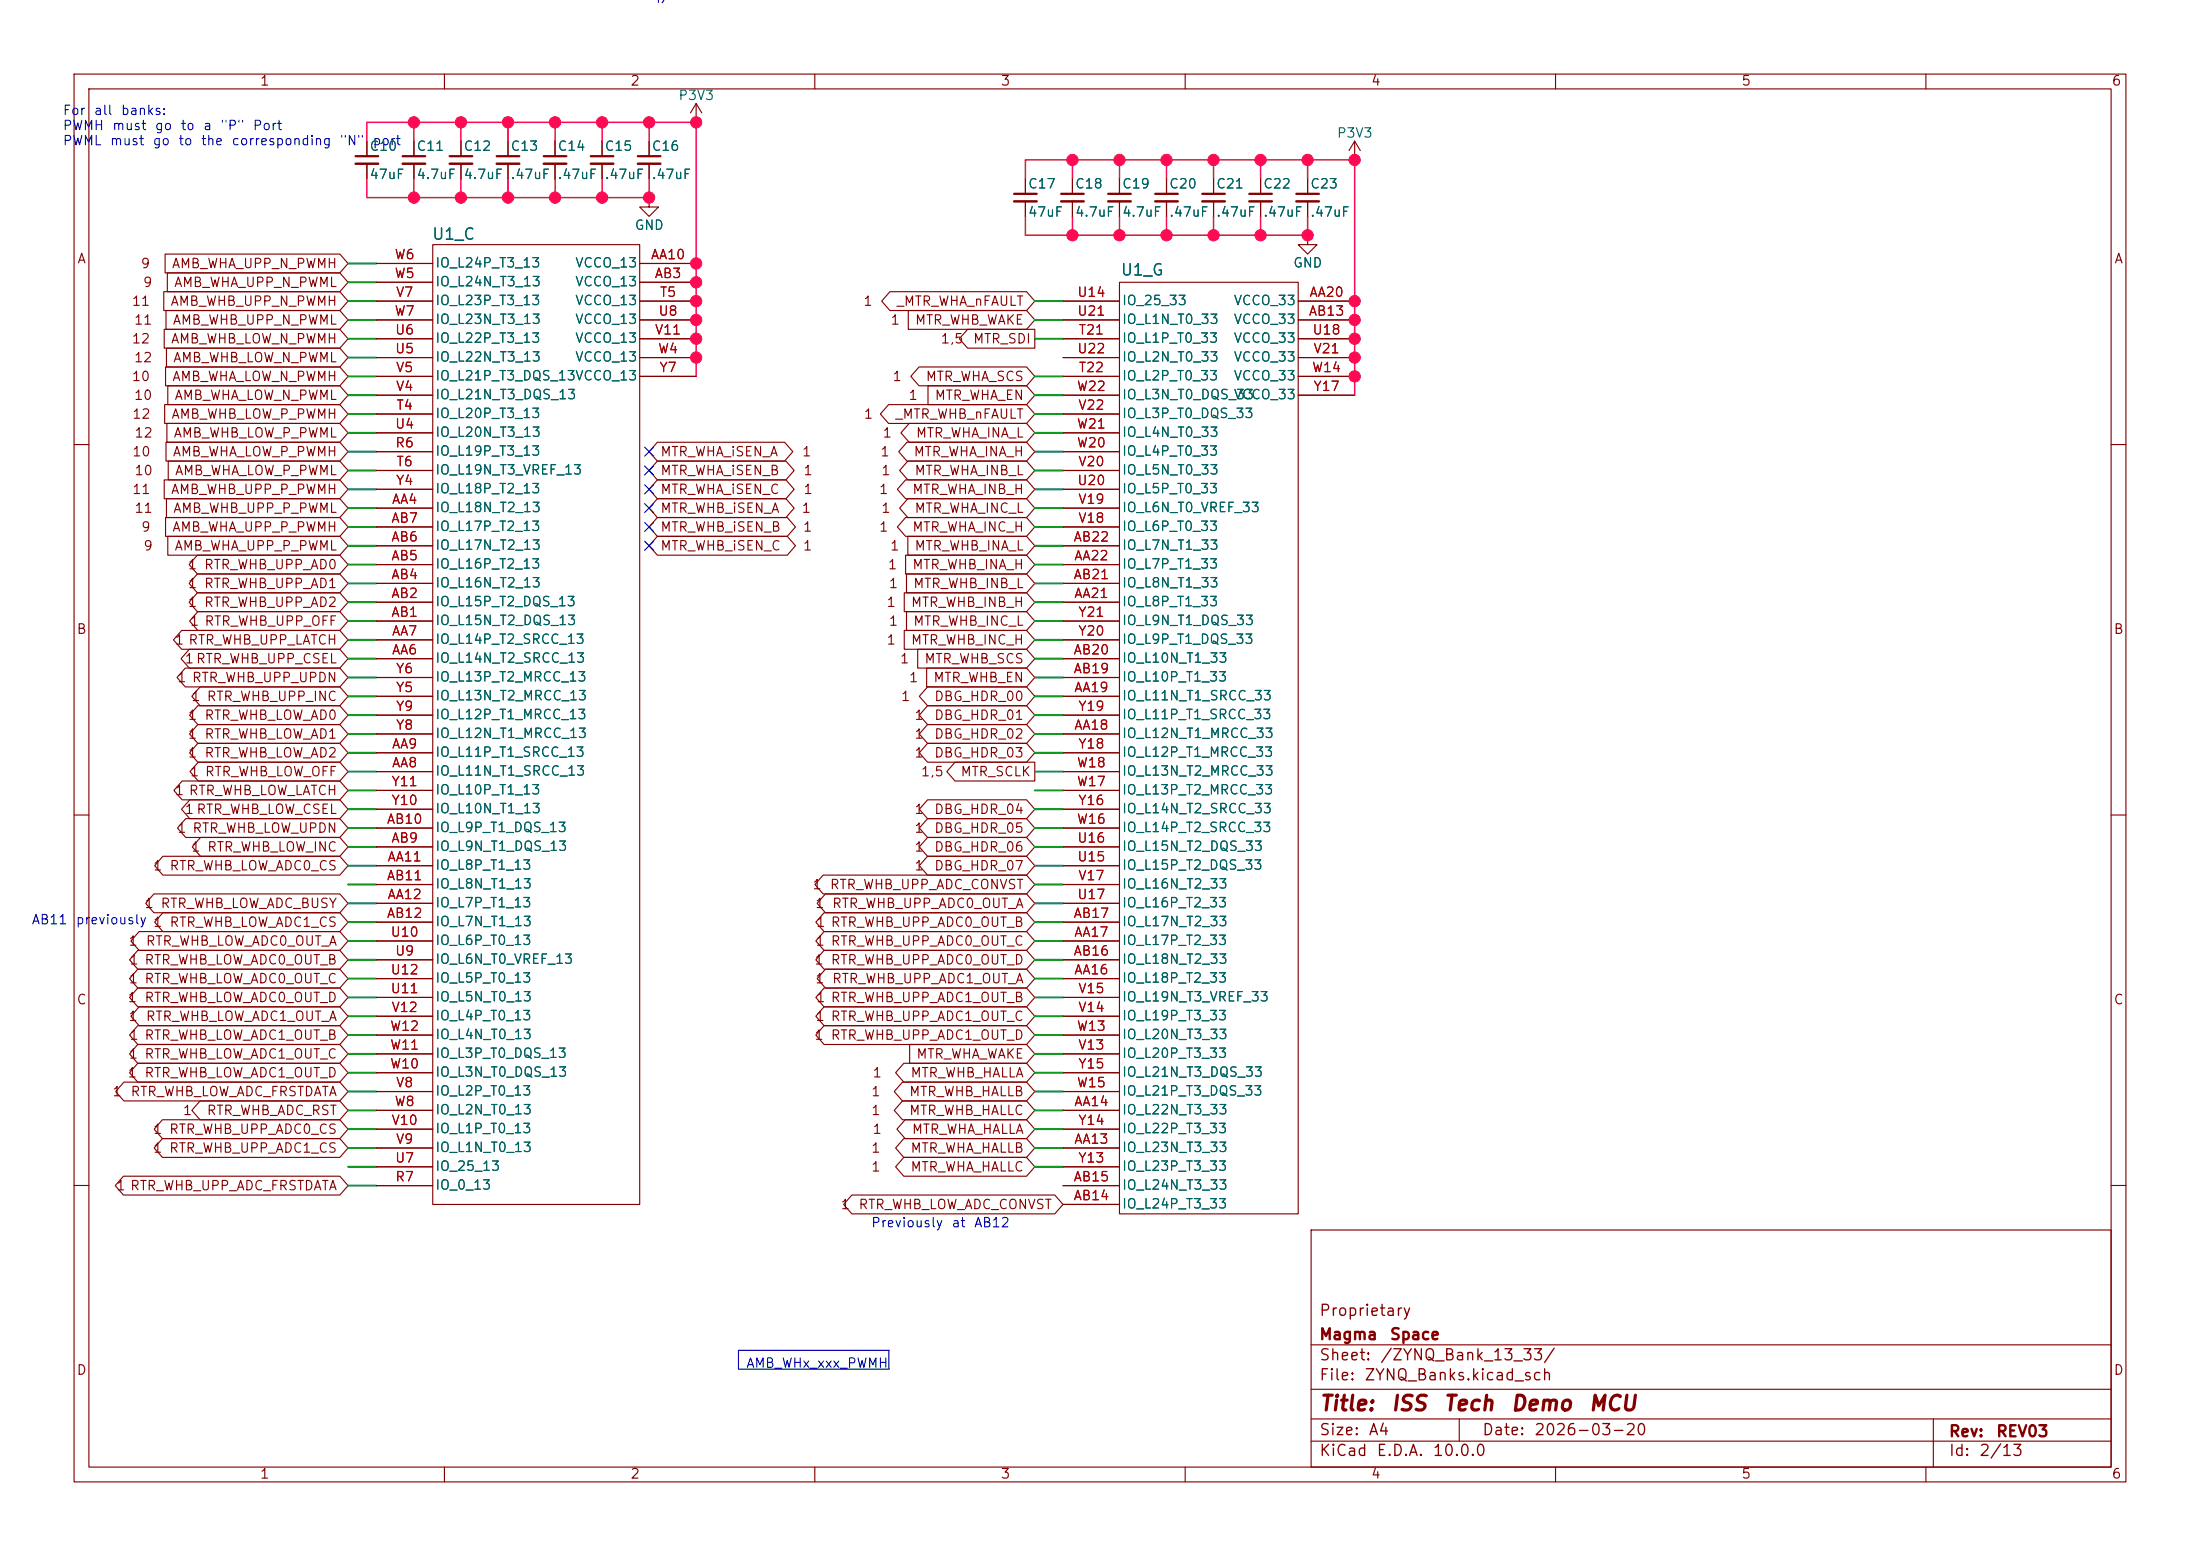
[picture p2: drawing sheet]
<svg xmlns="http://www.w3.org/2000/svg" width="297mm" height="210mm" viewBox="0 0 297 210" stroke-linecap="round" stroke-linejoin="round" font-family="sans-serif">
<g fill="none" stroke="#840000" stroke-width=".15">
<path d="M10 10h277v190h-277zM12 12h273v186h-273zM49.5 19.1v2M55.9 19.1v2M60 10v2M62.2 19.1v2M68.6 19.1v2M74.9 19.1v2M81.3 19.1v2M87.6 19.1v2M94 16.5h.1M94 14l-.8 1.2"/>
<path d="M94 14l.7 1.2M94 14v2.5M110 10v2M160 10v2M182.9 19.1l-.8 1.2M182.9 19.1l.7 1.2M182.9 19.1v2.5M210 10v2M260 10v2M22.1 39.4h23.8l1.1 1.2-1.1 1.3h-23.8zM22.3 34.3h23.6l1.1 1.3-1.1 1.2h-23.6zM22.6 36.8h23.3l1.1 1.3-1.1 1.3h-23.3z"/>
<path d="M49.5 22.1v2M50.8 35.6h7.6M50.8 38.1h7.6M55.9 22.1v2M58.4 33h28v129.6h-28zM62.2 22.1v2M68.6 22.1v2M74.9 22.1v2M81.3 22.1v2M86.4 35.6h7.6M86.4 38.1h7.6M87.6 26.7v1.2h1.3l-1.3 1.3-1.2-1.3h1.2"/>
<path d="M87.6 26.7h.1M87.6 22.1v2M120.1 39.4h18.5l1.1 1.2-1.1 1.3h-18.5l-1.1-1.3zM138.4 24.1v2.1M138.4 27.2v2M144.8 24.1v2.1M144.8 27.2v2M151.1 38.1h24.2v125.7h-24.2zM151.1 24.1v2.1M151.1 27.2v2M157.5 24.1v2.1M157.5 27.2v2"/>
<path d="M163.8 24.1v2.1M163.8 27.2v2M170.2 24.1v2.1M170.2 27.2v2M176.5 31.8v1.2h1.3l-1.3 1.3-1.2-1.3h1.2M176.5 31.8h.1M176.5 24.1v2.1M176.5 27.2v2M182.9 21.6h.1M22.2 44.4h23.7l1.1 1.3-1.1 1.3h-23.7zM22.2 54.6h23.7l1.1 1.3-1.1 1.3h-23.7zM22.3 49.5h23.6l1.1 1.3-1.1 1.3h-23.6z"/>
<path d="M22.4 59.7h23.5l1.1 1.3-1.1 1.2h-23.5zM22.4 41.9h23.5l1.1 1.3-1.1 1.3h-23.5zM22.5 47h23.4l1.1 1.3-1.1 1.2h-23.4zM22.5 57.1h23.4l1.1 1.3-1.1 1.3h-23.4zM22.7 52.1h23.2l1.1 1.2-1.1 1.3h-23.2zM50.8 40.6h7.6M50.8 43.2h7.6M50.8 45.7h7.6M50.8 50.8h7.6M50.8 48.3h7.6M50.8 55.9h7.6M50.8 58.4h7.6"/>
<path d="M50.8 53.3h7.6M86.4 40.6h7.6M86.4 43.2h7.6M86.4 45.7h7.6M86.4 50.8h7.6M86.4 48.3h7.6M88.7 59.7h17.2l1.1 1.3-1.1 1.2h-17.2l-1.1-1.2zM120 54.6h18.6l1.1 1.3-1.1 1.3h-18.6l-1.2-1.3zM122.4 59.7h16.2l1.1 1.3-1.1 1.2h-16.2l-1.1-1.2zM122.6 41.9h16l1.1 1.3-1.1 1.3h-16zM122.7 57.1h15.9l1.1 1.3-1.1 1.3h-15.9l-1.1-1.3zM124.1 49.5h14.5l1.1 1.3-1.1 1.3h-14.5l-1.1-1.3z"/>
<path d="M125.3 52.1h13.3l1.1 1.2-1.1 1.3h-13.3zM130.6 44.4h9.1v2.6h-9.1l-1.1-1.3zM143.5 40.6h7.6M143.5 43.2h7.6M143.5 45.7h7.6M143.5 50.8h7.6M143.5 48.3h7.6M143.5 55.9h7.6M143.5 58.4h7.6M143.5 53.3h7.6M175.3 40.6h7.6M175.3 43.2h7.6"/>
<path d="M175.3 45.7h7.6M175.3 50.8h7.6M175.3 48.3h7.6M175.3 53.3h7.6M10 60h2M22.2 64.8h23.7l1.1 1.2-1.1 1.3h-23.7zM22.3 69.8h23.6l1.1 1.3-1.1 1.3h-23.6zM22.5 67.3h23.4l1.1 1.3-1.1 1.3h-23.4zM22.7 72.4h23.2l1.1 1.3-1.1 1.2h-23.2zM22.7 62.2h23.2l1.1 1.3-1.1 1.3h-23.2zM26.6 77.5h19.3l1.1 1.2-1.1 1.3h-19.3l-1.1-1.3zM26.6 74.9h19.3l1.1 1.3-1.1 1.3h-19.3l-1.1-1.3z"/>
<path d="M50.8 76.2h7.6M50.8 78.7h7.6M50.8 73.7h7.6M50.8 66h7.6M50.8 71.1h7.6M50.8 68.6h7.6M50.8 63.5h7.6M50.8 61h7.6M88.7 72.4h17.6l1.1 1.3-1.1 1.2h-17.6l-1.1-1.2zM88.7 69.8h17.6l1.1 1.3-1.1 1.3h-17.6l-1.1-1.3zM88.7 62.2h17.4l1.1 1.3-1.1 1.3h-17.4l-1.1-1.3zM88.7 64.8h17.4l1.1 1.2-1.1 1.3h-17.4l-1.1-1.3z"/>
<path d="M88.7 67.3h17.4l1.1 1.3-1.1 1.3h-17.4l-1.1-1.3zM122.3 74.9h16.3l1.1 1.3-1.1 1.3h-16.3zM122.3 64.8h16.3l1.1 1.2-1.1 1.3h-16.3l-1.2-1.3zM122.3 69.8h16.3l1.1 1.3-1.1 1.3h-16.3l-1.2-1.3zM122.4 77.5h16.2l1.1 1.2-1.1 1.3h-16.2zM122.6 72.4h16l1.1 1.3-1.1 1.2h-16zM122.6 62.2h16l1.1 1.3-1.1 1.3h-16l-1.2-1.3zM122.6 67.3h16l1.1 1.3-1.1 1.3h-16l-1.2-1.3zM143.5 76.2h7.6M143.5 78.7h7.6M143.5 73.7h7.6M143.5 66h7.6"/>
<path d="M143.5 71.1h7.6M143.5 68.6h7.6M143.5 63.5h7.6M143.5 61h7.6M285 60h2M24.5 85.1h21.4l1.1 1.3-1.1 1.2h-21.4l-1.1-1.2zM25 90.2h20.9l1.1 1.2-1.1 1.3h-20.9l-1.1-1.3zM25.6 87.6h20.3l1.1 1.3-1.1 1.3h-20.3l-1.2-1.3zM26.6 80h19.3l1.1 1.3-1.1 1.3h-19.3l-1.1-1.3zM26.7 82.5h19.2l1.1 1.3-1.1 1.3h-19.2l-1.1-1.3zM26.7 95.2h19.2l1.1 1.3-1.1 1.3h-19.2l-1.1-1.3zM26.7 97.8h19.2l1.1 1.3-1.1 1.2h-19.2l-1.1-1.2z"/>
<path d="M27 92.7h18.9l1.1 1.3-1.1 1.3h-18.9l-1.1-1.3zM50.8 99.1h7.6M50.8 94h7.6M50.8 81.3h7.6M50.8 91.4h7.6M50.8 88.9h7.6M50.8 96.5h7.6M50.8 86.4h7.6M50.8 83.8h7.6M122.1 80h16.5l1.1 1.3-1.1 1.3h-16.5zM122.1 85.1h16.5l1.1 1.3-1.1 1.2h-16.5zM122.4 82.5h16.2l1.1 1.3-1.1 1.3h-16.2z"/>
<path d="M123.9 87.6h14.7l1.1 1.3-1.1 1.3h-14.7zM125.1 90.2h13.5l1.1 1.2-1.1 1.3h-13.5zM125.2 97.8h13.4l1.1 1.3-1.1 1.2h-13.4l-1.1-1.2zM125.2 92.7h13.4l1.1 1.3-1.1 1.3h-13.4l-1.1-1.3zM125.2 95.2h13.4l1.1 1.3-1.1 1.3h-13.4l-1.1-1.3zM143.5 99.1h7.6M143.5 94h7.6M143.5 81.3h7.6M143.5 91.4h7.6M143.5 88.9h7.6M143.5 96.5h7.6M143.5 86.4h7.6"/>
<path d="M143.5 83.8h7.6M10 110h2M22 115.6h23.9l1.1 1.2-1.1 1.3h-23.9l-1.1-1.3zM24.6 105.4h21.3l1.1 1.3-1.1 1.3h-21.3l-1.1-1.3zM25.1 110.5h20.8l1.1 1.3-1.1 1.2h-20.8l-1.1-1.2zM25.6 107.9h20.3l1.1 1.3-1.1 1.3h-20.3l-1.1-1.3zM26.7 100.3h19.2l1.1 1.3-1.1 1.3h-19.2l-1.1-1.3zM26.8 102.9h19.1l1.1 1.2-1.1 1.3h-19.1l-1.1-1.3zM27.1 113h18.8l1.1 1.3-1.1 1.3h-18.8l-1.1-1.3zM50.8 116.8h7.6M50.8 114.3h7.6M50.8 119.4h7.6"/>
<path d="M50.8 111.8h7.6M50.8 106.7h7.6M50.8 104.1h7.6M50.8 109.2h7.6M50.8 101.6h7.6M111.1 118.1h27.5l1.1 1.3-1.1 1.3h-27.5l-1.1-1.3zM125.2 100.3h13.4l1.1 1.3-1.1 1.3h-13.4l-1.1-1.3zM125.2 113h13.4l1.1 1.3-1.1 1.3h-13.4l-1.1-1.3zM125.2 110.5h13.4l1.1 1.3-1.1 1.2h-13.4l-1.1-1.2zM125.2 115.6h13.4l1.1 1.2-1.1 1.3h-13.4l-1.1-1.3zM125.2 107.9h13.4l1.1 1.3-1.1 1.3h-13.4l-1.1-1.3zM128.9 102.9h10.8v2.5h-10.8l-1.1-1.3z"/>
<path d="M143.5 116.8h7.6M143.5 114.3h7.6M143.5 119.4h7.6M143.5 111.8h7.6M143.5 106.7h7.6M143.5 104.1h7.6M143.5 109.2h7.6M143.5 101.6h7.6M285 110h2M18.6 133.3h27.3l1.1 1.3-1.1 1.3h-27.3l-1.1-1.3zM18.6 128.3h27.3l1.1 1.2-1.1 1.3h-27.3l-1.1-1.3zM18.6 130.8h27.3l1.1 1.3-1.1 1.3h-27.3l-1.1-1.3z"/>
<path d="M18.6 138.4h27.3l1.1 1.3-1.1 1.3h-27.3l-1.1-1.3zM18.8 135.9h27.1l1.1 1.3-1.1 1.2h-27.1l-1.1-1.2zM18.8 125.7h27.1l1.1 1.3-1.1 1.3h-27.1l-1.1-1.3zM20.8 120.6h25.1l1.1 1.3-1.1 1.3h-25.1l-1.1-1.3zM22 123.2h23.9l1.1 1.3-1.1 1.2h-23.9l-1.1-1.2zM50.8 132.1h7.6M50.8 127h7.6M50.8 129.5h7.6M50.8 124.5h7.6M50.8 121.9h7.6M50.8 137.2h7.6M50.8 134.6h7.6"/>
<path d="M50.8 139.7h7.6M111.2 133.3h27.4l1.1 1.3-1.1 1.3h-27.4l-1.1-1.3zM111.2 135.9h27.4l1.1 1.3-1.1 1.2h-27.4l-1.1-1.2zM111.2 138.4h27.4l1.1 1.3-1.1 1.3h-27.4l-1.1-1.3zM111.2 123.2h27.4l1.1 1.3-1.1 1.2h-27.4l-1.1-1.2zM111.2 125.7h27.4l1.1 1.3-1.1 1.3h-27.4l-1.1-1.3zM111.2 128.3h27.4l1.1 1.2-1.1 1.3h-27.4l-1.1-1.3zM111.4 130.8h27.2l1.1 1.3-1.1 1.3h-27.2l-1.1-1.3zM111.4 120.6h27.2l1.1 1.3-1.1 1.3h-27.2l-1.1-1.3zM143.5 132.1h7.6M143.5 127h7.6M143.5 129.5h7.6"/>
<path d="M143.5 124.5h7.6M143.5 121.9h7.6M143.5 137.2h7.6M143.5 134.6h7.6M143.5 139.7h7.6M16.7 158.7h29.2l1.1 1.3-1.1 1.3h-29.2l-1.1-1.3zM16.7 146h29.2l1.1 1.3-1.1 1.3h-29.2l-1.1-1.3zM18.6 141h27.3l1.1 1.2-1.1 1.3h-27.3l-1.1-1.3zM18.6 143.5h27.3l1.1 1.3-1.1 1.3h-27.3l-1.1-1.3zM21.9 151.1h24l1.1 1.3-1.1 1.3h-24l-1.1-1.3zM21.9 153.7h24l1.1 1.2-1.1 1.3h-24l-1.1-1.3zM27 148.6h18.9l1.1 1.3-1.1 1.2h-18.9l-1.1-1.2z"/>
<path d="M50.8 154.9h7.6M50.8 149.9h7.6M50.8 142.2h7.6M50.8 147.3h7.6M50.8 157.5h7.6M50.8 152.4h7.6M50.8 144.8h7.6M121.8 148.6h16.8l1.1 1.3-1.1 1.2h-16.8l-1.1-1.2zM121.8 146h16.8l1.1 1.3-1.1 1.3h-16.8l-1.1-1.3zM122 143.5h16.6l1.1 1.3-1.1 1.3h-16.6l-1.1-1.3zM122 153.7h16.6l1.1 1.2-1.1 1.3h-16.6l-1.1-1.3zM122 156.2h16.6l1.1 1.3-1.1 1.3h-16.6l-1.1-1.3z"/>
<path d="M122.2 151.1h16.4l1.1 1.3-1.1 1.3h-16.4l-1.1-1.3zM122.8 141h15.8l1.1 1.2-1.1 1.3h-15.8zM143.5 154.9h7.6M143.5 149.9h7.6M143.5 142.2h7.6M143.5 147.3h7.6M143.5 157.5h7.6M143.5 152.4h7.6M143.5 144.8h7.6M10 160h2M50.8 160h7.6M115 161.3h27.4l1.1 1.3-1.1 1.2h-27.4l-1.1-1.2z"/>
<path d="M143.5 160h7.6M143.5 162.6h7.6M177 166h108v32h-108zM285 160h2M60 198v2M110 198v2M160 198v2M177 194.5h108M177 191.5h108M177 187.5h108M177 181.5h108M197 191.5v3"/>
<path d="M210 198v2M260 198v2M261 191.5v6.5"/>
</g>
<g fill="none" stroke="#840000" stroke-width=".3">
<path d="M48 21.1h3.1M54.4 21.1h3M60.7 21.1h3.1M67.1 21.1h3M73.4 21.1h3.1M79.8 21.1h3M86.1 21.1h3.1M136.9 26.2h3.1M143.3 26.2h3M149.6 26.2h3.1M156 26.2h3M162.3 26.2h3.1"/>
<path d="M168.7 26.2h3M175 26.2h3.1"/>
</g>
<g fill="none" stroke="#840000" stroke-width=".33">
<path d="M48 22.1h3.1M54.4 22.1h3M60.7 22.1h3.1M67.1 22.1h3M73.4 22.1h3.1M79.8 22.1h3M86.1 22.1h3.1M136.9 27.2h3.1M143.3 27.2h3M149.6 27.2h3.1M156 27.2h3M162.3 27.2h3.1"/>
<path d="M168.7 27.2h3M175 27.2h3.1"/>
</g>
<path d="M99.7 182.2h20.3v2.6h-20.3z" fill="none" stroke="#0000c2" stroke-width=".15"/>
<g fill="none" stroke="#009600" stroke-width=".25">
<path d="M47 35.6h3.8M47 38.1h3.8M47 43.2h3.8M47 53.3h3.8M47 58.4h3.8M47 55.9h3.8M47 45.7h3.8M47 50.8h3.8M47 48.3h3.8M47 40.6h3.8M139.7 43.2h3.8M139.7 53.3h3.8"/>
<path d="M139.7 58.4h3.8M139.7 55.9h3.8M139.7 45.7h3.8M139.7 50.8h3.8M139.7 40.6h3.8M47 63.5h3.8M47 61h3.8M47 68.6h3.8M47 66h3.8M47 71.1h3.8M47 73.7h3.8M47 78.7h3.8"/>
<path d="M47 76.2h3.8M139.7 63.5h3.8M139.7 61h3.8M139.7 68.6h3.8M139.7 66h3.8M139.7 71.1h3.8M139.7 73.7h3.8M139.7 78.7h3.8M139.7 76.2h3.8M47 94h3.8M47 96.5h3.8M47 99.1h3.8"/>
<path d="M47 86.4h3.8M47 88.9h3.8M47 83.8h3.8M47 91.4h3.8M47 81.3h3.8M139.7 94h3.8M139.7 96.5h3.8M139.7 99.1h3.8M139.7 86.4h3.8M139.7 88.9h3.8M139.7 83.8h3.8M139.7 91.4h3.8"/>
<path d="M139.7 81.3h3.8M47 101.6h3.8M47 104.1h3.8M47 119.4h3.8M47 114.3h3.8M47 106.7h3.8M47 111.8h3.8M47 109.2h3.8M47 116.8h3.8M139.7 101.6h3.8M139.7 104.1h3.8M139.7 119.4h3.8"/>
<path d="M139.7 114.3h3.8M139.7 106.7h3.8M139.7 111.8h3.8M139.7 109.2h3.8M139.7 116.8h3.8M47 137.2h3.8M47 139.7h3.8M47 132.1h3.8M47 129.5h3.8M47 134.6h3.8M47 127h3.8M47 121.9h3.8"/>
<path d="M47 124.5h3.8M139.7 137.2h3.8M139.7 139.7h3.8M139.7 132.1h3.8M139.7 129.5h3.8M139.7 134.6h3.8M139.7 127h3.8M139.7 121.9h3.8M139.7 124.5h3.8M47 152.4h3.8M47 144.8h3.8M47 154.9h3.8"/>
<path d="M47 157.5h3.8M47 142.2h3.8M47 149.9h3.8M47 147.3h3.8M139.7 152.4h3.8M139.7 144.8h3.8M139.7 154.9h3.8M139.7 157.5h3.8M139.7 142.2h3.8M139.7 149.9h3.8M139.7 147.3h3.8M47 160h3.8"/>
</g>
<g fill="none" stroke="#ff0955" stroke-width=".2">
<path d="M49.5 19.1v-2.6h44.5v34.3M55.9 16.5v2.6M62.2 16.5v2.6M68.6 16.5v2.6M74.9 16.5v2.6M81.3 16.5v2.6M87.6 16.5v2.6M49.5 24.1v2.6h38.1v-2.6M55.9 24.1v2.6M62.2 24.1v2.6M68.6 24.1v2.6M74.9 24.1v2.6"/>
<path d="M81.3 24.1v2.6M138.4 29.2v2.6h38.1v-2.6M138.4 24.1v-2.5h44.5v31.7M144.8 21.6v2.5M144.8 29.2v2.6M151.1 21.6v2.5M151.1 29.2v2.6M157.5 21.6v2.5M157.5 29.2v2.6M163.8 21.6v2.5M163.8 29.2v2.6M170.2 21.6v2.5"/>
<path d="M170.2 29.2v2.6M176.5 21.6v2.5"/>
</g>
<path d="M87 70.5l1.2 1.2M87 73.1l1.2 1.2M87 60.4l1.2 1.2M87 65.4l1.2 1.2M87 68l1.2 1.2M87 62.9l1.2 1.2M88.2 70.5l-1.2 1.2M88.2 73.1l-1.2 1.2M88.2 60.4l-1.2 1.2M88.2 65.4l-1.2 1.2M88.2 68l-1.2 1.2M88.2 62.9l-1.2 1.2" fill="none" stroke="#000084" stroke-width=".15"/>
<g fill="#ff0955" stroke="#ff0955" stroke-width=".14">
<circle cx="151.1" cy="31.7" r=".76"/>
<circle cx="144.8" cy="31.7" r=".76"/>
<circle cx="157.5" cy="31.7" r=".76"/>
<circle cx="151.1" cy="21.6" r=".76"/>
<circle cx="157.5" cy="21.6" r=".76"/>
<circle cx="163.8" cy="21.6" r=".76"/>
<circle cx="144.8" cy="21.6" r=".76"/>
<circle cx="163.8" cy="31.7" r=".76"/>
<circle cx="94" cy="45.7" r=".76"/>
<circle cx="94" cy="43.2" r=".76"/>
<circle cx="87.6" cy="26.7" r=".76"/>
<circle cx="94" cy="16.5" r=".76"/>
<circle cx="87.6" cy="16.5" r=".76"/>
<circle cx="74.9" cy="26.7" r=".76"/>
<circle cx="81.3" cy="26.7" r=".76"/>
<circle cx="94" cy="38.1" r=".76"/>
<circle cx="94" cy="40.6" r=".76"/>
<circle cx="182.9" cy="40.6" r=".76"/>
<circle cx="182.9" cy="21.6" r=".76"/>
<circle cx="176.5" cy="31.7" r=".76"/>
<circle cx="176.5" cy="21.6" r=".76"/>
<circle cx="170.2" cy="21.6" r=".76"/>
<circle cx="182.9" cy="45.7" r=".76"/>
<circle cx="182.9" cy="43.2" r=".76"/>
<circle cx="170.2" cy="31.7" r=".76"/>
<circle cx="182.9" cy="48.3" r=".76"/>
<circle cx="182.9" cy="50.8" r=".76"/>
<circle cx="94" cy="48.3" r=".76"/>
<circle cx="94" cy="35.6" r=".76"/>
<circle cx="74.9" cy="16.5" r=".76"/>
<circle cx="81.3" cy="16.5" r=".76"/>
<circle cx="68.6" cy="16.5" r=".76"/>
<circle cx="62.2" cy="16.5" r=".76"/>
<circle cx="68.6" cy="26.7" r=".76"/>
<circle cx="55.9" cy="26.7" r=".76"/>
<circle cx="62.2" cy="26.7" r=".76"/>
<circle cx="55.9" cy="16.5" r=".76"/>
</g>
<g font-size="2" fill="#840000">
<text x="178" y="190.9">Title:</text>
<text x="187.7" y="190.9">ISS</text>
<text x="194.7" y="190.9">Tech</text>
<text x="203.8" y="190.9">Demo</text>
<text x="214.3" y="190.9">MCU</text>
</g>
<g font-size="1.5" fill="#006464">
<text x="58.2" y="32.7">U1_C</text>
<text x="151.2" y="37.6">U1_G</text>
</g>
<g font-size="1.5" fill="#840000">
<text x="178" y="178">Proprietary</text>
<text x="178" y="184">Sheet:</text>
<text x="178" y="181.2">Magma</text>
<text x="186.2" y="184">/ZYNQ_Bank_13_33/</text>
<text x="187.5" y="181.2">Space</text>
<text x="178" y="186.7">File:</text>
<text x="184.1" y="186.7">ZYNQ_Banks.kicad_sch</text>
<text x="178" y="196.9">KiCad</text>
<text x="178" y="194.1">Size:</text>
<text x="184.7" y="194.1">A4</text>
<text x="185.7" y="196.9">E.D.A.</text>
<text x="193.3" y="196.9">10.0.0</text>
<text x="200" y="194.1">Date:</text>
<text x="207" y="194.1">2026-03-20</text>
<text x="263" y="194.3">Rev:</text>
<text x="263" y="196.9">Id:</text>
<text x="267.1" y="196.9">2/13</text>
<text x="269.4" y="194.3">REV03</text>
</g>
<g font-size="1.3" fill="#0000c2">
<text x="86" y=".3">req)</text>
<text x="8.4" y="15.8">For</text>
<text x="8.4" y="17.9">PWMH</text>
<text x="12.6" y="15.8">all</text>
<text x="15.1" y="17.9">must</text>
<text x="16.2" y="15.8">banks:</text>
<text x="20.8" y="17.9">go</text>
<text x="24.3" y="17.9">to</text>
<text x="27.3" y="17.9">a</text>
<text x="29.7" y="17.9">&quot;P&quot;</text>
<text x="34" y="17.9">Port</text>
<text x="8.4" y="19.9">PWML</text>
<text x="14.8" y="19.9">must</text>
<text x="20.5" y="19.9">go</text>
<text x="24" y="19.9">to</text>
<text x="27" y="19.9">the</text>
<text x="31.2" y="19.9">corresponding</text>
<text x="45.8" y="19.9">&quot;N&quot;</text>
<text x="50.2" y="19.9">port</text>
<text x="4.2" y="125.1">AB11</text>
<text x="10.1" y="125.1">previously</text>
<text x="117.5" y="166">Previously</text>
<text x="128.4" y="166">at</text>
<text x="131.4" y="166">AB12</text>
<text x="100.6" y="184.9">AMB_WHx_xxx_PWMH</text>
</g>
<g font-size="1.3" fill="#840000">
<text x="35" y="11.9">1</text>
<text x="85" y="11.9">2</text>
<text x="135" y="11.9">3</text>
<text x="185" y="11.9">4</text>
<text x="235" y="11.9">5</text>
<text x="285" y="11.9">6</text>
<text x="10.3" y="35.9">A</text>
<text x="285.3" y="35.9">A</text>
<text x="17.7" y="41.6">11</text>
<text x="18.9" y="36.5">9</text>
<text x="19.2" y="39.1">9</text>
<text x="22.9" y="41.6">AMB_WHB_UPP_N_PWMH</text>
<text x="23.1" y="36.5">AMB_WHA_UPP_N_PWMH</text>
<text x="23.4" y="39.1">AMB_WHA_UPP_N_PWML</text>
<text x="116.5" y="41.6">1</text>
<text x="121" y="41.6">_MTR_WHA_nFAULT</text>
<text x="17.7" y="46.7">12</text>
<text x="18" y="44.1">11</text>
<text x="23" y="46.7">AMB_WHB_LOW_N_PWMH</text>
<text x="23.2" y="44.1">AMB_WHB_UPP_N_PWML</text>
<text x="120.1" y="44.1">1</text>
<text x="123.4" y="44.1">MTR_WHB_WAKE</text>
<text x="126.9" y="46.7">1,5</text>
<text x="131.3" y="46.7">MTR_SDI</text>
<text x="17.7" y="51.8">10</text>
<text x="18" y="49.2">12</text>
<text x="23.2" y="51.8">AMB_WHA_LOW_N_PWMH</text>
<text x="23.3" y="49.2">AMB_WHB_LOW_N_PWML</text>
<text x="120.4" y="51.8">1</text>
<text x="124.9" y="51.8">MTR_WHA_SCS</text>
<text x="17.8" y="56.8">12</text>
<text x="18" y="54.3">10</text>
<text x="18.1" y="59.4">12</text>
<text x="23" y="56.8">AMB_WHB_LOW_P_PWMH</text>
<text x="23.3" y="59.4">AMB_WHB_LOW_P_PWML</text>
<text x="23.5" y="54.3">AMB_WHA_LOW_N_PWML</text>
<text x="116.5" y="56.8">1</text>
<text x="119.1" y="59.4">1</text>
<text x="120.8" y="56.8">_MTR_WHB_nFAULT</text>
<text x="122.6" y="54.3">1</text>
<text x="123.6" y="59.4">MTR_WHA_INA_L</text>
<text x="126.1" y="54.3">MTR_WHA_EN</text>
<text x="17.8" y="61.9">10</text>
<text x="18.1" y="64.5">10</text>
<text x="23.2" y="61.9">AMB_WHA_LOW_P_PWMH</text>
<text x="23.5" y="64.5">AMB_WHA_LOW_P_PWML</text>
<text x="89.1" y="64.5">MTR_WHA_iSEN_B</text>
<text x="89.1" y="61.9">MTR_WHA_iSEN_A</text>
<text x="108.2" y="61.9">1</text>
<text x="108.4" y="64.5">1</text>
<text x="118.8" y="61.9">1</text>
<text x="118.9" y="64.5">1</text>
<text x="123.3" y="61.9">MTR_WHA_INA_H</text>
<text x="123.4" y="64.5">MTR_WHA_INB_L</text>
<text x="17.8" y="67">11</text>
<text x="18.1" y="69.5">11</text>
<text x="23" y="67">AMB_WHB_UPP_P_PWMH</text>
<text x="23.3" y="69.5">AMB_WHB_UPP_P_PWML</text>
<text x="89.1" y="67">MTR_WHA_iSEN_C</text>
<text x="89.1" y="69.5">MTR_WHB_iSEN_A</text>
<text x="108.1" y="69.5">1</text>
<text x="108.4" y="67">1</text>
<text x="118.6" y="67">1</text>
<text x="118.9" y="69.5">1</text>
<text x="123.1" y="67">MTR_WHA_INB_H</text>
<text x="123.4" y="69.5">MTR_WHA_INC_L</text>
<text x="19" y="72.1">9</text>
<text x="19.3" y="74.6">9</text>
<text x="23.2" y="72.1">AMB_WHA_UPP_P_PWMH</text>
<text x="23.5" y="74.6">AMB_WHA_UPP_P_PWML</text>
<text x="25.3" y="77.2">1</text>
<text x="27.5" y="77.2">RTR_WHB_UPP_AD0</text>
<text x="89.1" y="74.6">MTR_WHB_iSEN_C</text>
<text x="89.1" y="72.1">MTR_WHB_iSEN_B</text>
<text x="108.3" y="74.6">1</text>
<text x="108.3" y="72.1">1</text>
<text x="118.6" y="72.1">1</text>
<text x="119.8" y="77.2">1</text>
<text x="120.1" y="74.6">1</text>
<text x="123.1" y="77.2">MTR_WHB_INA_H</text>
<text x="123.1" y="72.1">MTR_WHA_INC_H</text>
<text x="123.4" y="74.6">MTR_WHB_INA_L</text>
<text x="25.3" y="79.7">1</text>
<text x="25.3" y="82.2">1</text>
<text x="27.5" y="79.7">RTR_WHB_UPP_AD1</text>
<text x="27.5" y="82.2">RTR_WHB_UPP_AD2</text>
<text x="119.6" y="82.2">1</text>
<text x="119.9" y="79.7">1</text>
<text x="122.9" y="82.2">MTR_WHB_INB_H</text>
<text x="123.2" y="79.7">MTR_WHB_INB_L</text>
<text x="10.3" y="85.9">B</text>
<text x="23.5" y="87.3">1 RTR_WHB_UPP_LATCH</text>
<text x="24.8" y="89.9">1 RTR_WHB_UPP_CSEL</text>
<text x="25.5" y="84.8">1 RTR_WHB_UPP_OFF</text>
<text x="119.6" y="87.3">1</text>
<text x="119.9" y="84.8">1</text>
<text x="121.4" y="89.9">1</text>
<text x="122.9" y="87.3">MTR_WHB_INC_H</text>
<text x="123.2" y="84.8">MTR_WHB_INC_L</text>
<text x="124.7" y="89.9">MTR_WHB_SCS</text>
<text x="285.3" y="85.9">B</text>
<text x="23.8" y="92.4">1 RTR_WHB_UPP_UPDN</text>
<text x="25.7" y="94.9">1</text>
<text x="27.8" y="94.9">RTR_WHB_UPP_INC</text>
<text x="121.5" y="94.9">1</text>
<text x="122.6" y="92.4">1</text>
<text x="125.9" y="92.4">MTR_WHB_EN</text>
<text x="126" y="94.9">DBG_HDR_00</text>
<text x="25.3" y="97.5">1</text>
<text x="25.3" y="100">1</text>
<text x="27.5" y="97.5">RTR_WHB_LOW_AD0</text>
<text x="27.5" y="100">RTR_WHB_LOW_AD1</text>
<text x="123.4" y="100">1</text>
<text x="123.4" y="97.5">1</text>
<text x="126" y="100">DBG_HDR_02</text>
<text x="126" y="97.5">DBG_HDR_01</text>
<text x="23.5" y="107.6">1 RTR_WHB_LOW_LATCH</text>
<text x="25.3" y="102.6">1</text>
<text x="25.5" y="105.1">1 RTR_WHB_LOW_OFF</text>
<text x="27.5" y="102.6">RTR_WHB_LOW_AD2</text>
<text x="123.4" y="102.6">1</text>
<text x="124.2" y="105.1">1,5</text>
<text x="126" y="102.6">DBG_HDR_03</text>
<text x="129.6" y="105.1">MTR_SCLK</text>
<text x="23.8" y="112.7">1 RTR_WHB_LOW_UPDN</text>
<text x="24.8" y="110.2">1 RTR_WHB_LOW_CSEL</text>
<text x="123.4" y="112.7">1</text>
<text x="123.4" y="110.2">1</text>
<text x="126" y="112.7">DBG_HDR_05</text>
<text x="126" y="110.2">DBG_HDR_04</text>
<text x="20.6" y="117.8">1</text>
<text x="22.8" y="117.8">RTR_WHB_LOW_ADC0_CS</text>
<text x="25.7" y="115.3">1</text>
<text x="27.9" y="115.3">RTR_WHB_LOW_INC</text>
<text x="123.4" y="115.3">1</text>
<text x="123.4" y="117.8">1</text>
<text x="126" y="115.3">DBG_HDR_06</text>
<text x="126" y="117.8">DBG_HDR_07</text>
<text x="19.4" y="122.9">1</text>
<text x="20.6" y="125.4">1</text>
<text x="21.6" y="122.9">RTR_WHB_LOW_ADC_BUSY</text>
<text x="22.8" y="125.4">RTR_WHB_LOW_ADC1_CS</text>
<text x="109.6" y="120.3">1</text>
<text x="110" y="122.9">1</text>
<text x="110.1" y="125.4">1 RTR_WHB_UPP_ADC0_OUT_B</text>
<text x="111.9" y="120.3">RTR_WHB_UPP_ADC_CONVST</text>
<text x="112.2" y="122.9">RTR_WHB_UPP_ADC0_OUT_A</text>
<text x="17.2" y="128">1</text>
<text x="17.4" y="130.5">1 RTR_WHB_LOW_ADC0_OUT_B</text>
<text x="19.6" y="128">RTR_WHB_LOW_ADC0_OUT_A</text>
<text x="109.9" y="130.5">1</text>
<text x="110" y="128">1 RTR_WHB_UPP_ADC0_OUT_C</text>
<text x="112.1" y="130.5">RTR_WHB_UPP_ADC0_OUT_D</text>
<text x="10.3" y="135.9">C</text>
<text x="17.1" y="135.6">1</text>
<text x="17.3" y="133">1</text>
<text x="19.4" y="135.6">RTR_WHB_LOW_ADC0_OUT_D</text>
<text x="19.4" y="133">RTR_WHB_LOW_ADC0_OUT_C</text>
<text x="110" y="133">1</text>
<text x="110.1" y="135.6">1 RTR_WHB_UPP_ADC1_OUT_B</text>
<text x="112.2" y="133">RTR_WHB_UPP_ADC1_OUT_A</text>
<text x="285.3" y="135.9">C</text>
<text x="17.2" y="138.1">1</text>
<text x="17.3" y="143.2">1</text>
<text x="17.4" y="140.7">1 RTR_WHB_LOW_ADC1_OUT_B</text>
<text x="19.4" y="143.2">RTR_WHB_LOW_ADC1_OUT_C</text>
<text x="19.6" y="138.1">RTR_WHB_LOW_ADC1_OUT_A</text>
<text x="109.9" y="140.7">1</text>
<text x="110" y="138.1">1 RTR_WHB_UPP_ADC1_OUT_C</text>
<text x="112.1" y="140.7">RTR_WHB_UPP_ADC1_OUT_D</text>
<text x="123.6" y="143.2">MTR_WHA_WAKE</text>
<text x="15.1" y="148.3">1</text>
<text x="17.1" y="145.7">1</text>
<text x="17.5" y="148.3">RTR_WHB_LOW_ADC_FRSTDATA</text>
<text x="19.4" y="145.7">RTR_WHB_LOW_ADC1_OUT_D</text>
<text x="117.5" y="148.3">1</text>
<text x="117.7" y="145.7">1</text>
<text x="122.6" y="148.3">MTR_WHB_HALLB</text>
<text x="122.8" y="145.7">MTR_WHB_HALLA</text>
<text x="20.6" y="153.4">1</text>
<text x="20.6" y="155.9">1</text>
<text x="22.7" y="153.4">RTR_WHB_UPP_ADC0_CS</text>
<text x="22.7" y="155.9">RTR_WHB_UPP_ADC1_CS</text>
<text x="24.6" y="150.8">1</text>
<text x="27.8" y="150.8">RTR_WHB_ADC_RST</text>
<text x="117.5" y="150.8">1</text>
<text x="117.5" y="155.9">1</text>
<text x="117.7" y="153.4">1</text>
<text x="122.6" y="150.8">MTR_WHB_HALLC</text>
<text x="122.8" y="155.9">MTR_WHA_HALLB</text>
<text x="123" y="153.4">MTR_WHA_HALLA</text>
<text x="15.6" y="161">1 RTR_WHB_UPP_ADC_FRSTDATA</text>
<text x="117.5" y="158.4">1</text>
<text x="122.8" y="158.4">MTR_WHA_HALLC</text>
<text x="113.4" y="163.5">1</text>
<text x="115.8" y="163.5">RTR_WHB_LOW_ADC_CONVST</text>
<text x="10.3" y="185.9">D</text>
<text x="285.3" y="185.9">D</text>
<text x="35" y="199.9">1</text>
<text x="85" y="199.9">2</text>
<text x="135" y="199.9">3</text>
<text x="185" y="199.9">4</text>
<text x="235" y="199.9">5</text>
<text x="285" y="199.9">6</text>
</g>
<g font-size="1.3" fill="#006464">
<text x="91.5" y="13.8">P3V3</text>
<text x="49.8" y="20.7">C10</text>
<text x="56.1" y="20.7">C11</text>
<text x="62.5" y="20.7">C12</text>
<text x="68.8" y="20.7">C13</text>
<text x="75.2" y="20.7">C14</text>
<text x="81.5" y="20.7">C15</text>
<text x="87.9" y="20.7">C16</text>
<text x="180.4" y="18.9">P3V3</text>
<text x="49.8" y="24.5">47uF</text>
<text x="56.1" y="24.5">4.7uF</text>
<text x="62.5" y="24.5">4.7uF</text>
<text x="68.8" y="24.5">.47uF</text>
<text x="75.2" y="24.5">.47uF</text>
<text x="81.5" y="24.5">.47uF</text>
<text x="87.9" y="24.5">.47uF</text>
<text x="138.7" y="25.8">C17</text>
<text x="138.7" y="29.6">47uF</text>
<text x="145" y="25.8">C18</text>
<text x="145" y="29.6">4.7uF</text>
<text x="151.4" y="25.8">C19</text>
<text x="151.4" y="29.6">4.7uF</text>
<text x="157.7" y="25.8">C20</text>
<text x="157.7" y="29.6">.47uF</text>
<text x="164.1" y="25.8">C21</text>
<text x="164.1" y="29.6">.47uF</text>
<text x="170.4" y="25.8">C22</text>
<text x="170.4" y="29.6">.47uF</text>
<text x="176.8" y="25.8">C23</text>
<text x="176.8" y="29.6">.47uF</text>
<text x="85.6" y="31.3">GND</text>
<text x="58.7" y="41.5">IO_L23P_T3_13</text>
<text x="58.7" y="39">IO_L24N_T3_13</text>
<text x="58.7" y="36.4">IO_L24P_T3_13</text>
<text x="77.6" y="36.4">VCCO_13</text>
<text x="77.6" y="39">VCCO_13</text>
<text x="77.6" y="41.5">VCCO_13</text>
<text x="151.4" y="41.5">IO_25_33</text>
<text x="166.5" y="41.5">VCCO_33</text>
<text x="174.5" y="36.4">GND</text>
<text x="58.7" y="46.6">IO_L22P_T3_13</text>
<text x="58.7" y="44">IO_L23N_T3_13</text>
<text x="77.6" y="44">VCCO_13</text>
<text x="77.6" y="46.6">VCCO_13</text>
<text x="151.4" y="46.6">IO_L1P_T0_33</text>
<text x="151.4" y="44">IO_L1N_T0_33</text>
<text x="166.5" y="44">VCCO_33</text>
<text x="166.5" y="46.6">VCCO_33</text>
<text x="58.7" y="49.1">IO_L22N_T3_13</text>
<text x="58.7" y="51.7">IO_L21P_T3_DQS_13VCCO_13</text>
<text x="77.6" y="49.1">VCCO_13</text>
<text x="151.4" y="51.7">IO_L2P_T0_33</text>
<text x="151.4" y="49.1">IO_L2N_T0_33</text>
<text x="166.5" y="49.1">VCCO_33</text>
<text x="166.5" y="51.7">VCCO_33</text>
<text x="58.7" y="56.7">IO_L20P_T3_13</text>
<text x="58.7" y="59.3">IO_L20N_T3_13</text>
<text x="58.7" y="54.2">IO_L21N_T3_DQS_13</text>
<text x="151.4" y="56.7">IO_L3P_T0_DQS_33</text>
<text x="151.4" y="59.3">IO_L4N_T0_33</text>
<text x="151.4" y="54.2">IO_L3N_T0_DQS_33</text>
<text x="166.5" y="54.2">VCCO_33</text>
<text x="58.7" y="61.8">IO_L19P_T3_13</text>
<text x="58.7" y="64.4">IO_L19N_T3_VREF_13</text>
<text x="151.4" y="64.4">IO_L5N_T0_33</text>
<text x="151.4" y="61.8">IO_L4P_T0_33</text>
<text x="58.7" y="69.4">IO_L18N_T2_13</text>
<text x="58.7" y="72">IO_L17P_T2_13</text>
<text x="58.7" y="66.9">IO_L18P_T2_13</text>
<text x="151.4" y="66.9">IO_L5P_T0_33</text>
<text x="151.4" y="72">IO_L6P_T0_33</text>
<text x="151.4" y="69.4">IO_L6N_T0_VREF_33</text>
<text x="58.7" y="77.1">IO_L16P_T2_13</text>
<text x="58.7" y="74.5">IO_L17N_T2_13</text>
<text x="151.4" y="77.1">IO_L7P_T1_33</text>
<text x="151.4" y="74.5">IO_L7N_T1_33</text>
<text x="58.7" y="82.1">IO_L15P_T2_DQS_13</text>
<text x="58.7" y="79.6">IO_L16N_T2_13</text>
<text x="151.4" y="82.1">IO_L8P_T1_33</text>
<text x="151.4" y="79.6">IO_L8N_T1_33</text>
<text x="58.7" y="89.8">IO_L14N_T2_SRCC_13</text>
<text x="58.7" y="87.2">IO_L14P_T2_SRCC_13</text>
<text x="58.7" y="84.7">IO_L15N_T2_DQS_13</text>
<text x="151.4" y="89.8">IO_L10N_T1_33</text>
<text x="151.4" y="87.2">IO_L9P_T1_DQS_33</text>
<text x="151.4" y="84.7">IO_L9N_T1_DQS_33</text>
<text x="58.7" y="94.8">IO_L13N_T2_MRCC_13</text>
<text x="58.7" y="92.3">IO_L13P_T2_MRCC_13</text>
<text x="151.4" y="94.8">IO_L11N_T1_SRCC_33</text>
<text x="151.4" y="92.3">IO_L10P_T1_33</text>
<text x="58.7" y="99.9">IO_L12N_T1_MRCC_13</text>
<text x="58.7" y="97.4">IO_L12P_T1_MRCC_13</text>
<text x="151.4" y="99.9">IO_L12N_T1_MRCC_33</text>
<text x="151.4" y="97.4">IO_L11P_T1_SRCC_33</text>
<text x="58.7" y="105">IO_L11N_T1_SRCC_13</text>
<text x="58.7" y="102.5">IO_L11P_T1_SRCC_13</text>
<text x="58.7" y="107.5">IO_L10P_T1_13</text>
<text x="151.4" y="107.5">IO_L13P_T2_MRCC_33</text>
<text x="151.4" y="105">IO_L13N_T2_MRCC_33</text>
<text x="151.4" y="102.5">IO_L12P_T1_MRCC_33</text>
<text x="58.7" y="112.6">IO_L9P_T1_DQS_13</text>
<text x="58.7" y="110.1">IO_L10N_T1_13</text>
<text x="151.4" y="112.6">IO_L14P_T2_SRCC_33</text>
<text x="151.4" y="110.1">IO_L14N_T2_SRCC_33</text>
<text x="58.7" y="117.7">IO_L8P_T1_13</text>
<text x="58.7" y="115.2">IO_L9N_T1_DQS_13</text>
<text x="151.4" y="117.7">IO_L15P_T2_DQS_33</text>
<text x="151.4" y="115.2">IO_L15N_T2_DQS_33</text>
<text x="58.7" y="122.8">IO_L7P_T1_13</text>
<text x="58.7" y="120.2">IO_L8N_T1_13</text>
<text x="58.7" y="125.3">IO_L7N_T1_13</text>
<text x="151.4" y="125.3">IO_L17N_T2_33</text>
<text x="151.4" y="122.8">IO_L16P_T2_33</text>
<text x="151.4" y="120.2">IO_L16N_T2_33</text>
<text x="58.7" y="130.4">IO_L6N_T0_VREF_13</text>
<text x="58.7" y="127.9">IO_L6P_T0_13</text>
<text x="151.4" y="127.9">IO_L17P_T2_33</text>
<text x="151.4" y="130.4">IO_L18N_T2_33</text>
<text x="58.7" y="135.5">IO_L5N_T0_13</text>
<text x="58.7" y="132.9">IO_L5P_T0_13</text>
<text x="151.4" y="132.9">IO_L18P_T2_33</text>
<text x="151.4" y="135.5">IO_L19N_T3_VREF_33</text>
<text x="58.7" y="138">IO_L4P_T0_13</text>
<text x="58.7" y="143.1">IO_L3P_T0_DQS_13</text>
<text x="58.7" y="140.6">IO_L4N_T0_13</text>
<text x="151.4" y="143.1">IO_L20P_T3_33</text>
<text x="151.4" y="138">IO_L19P_T3_33</text>
<text x="151.4" y="140.6">IO_L20N_T3_33</text>
<text x="58.7" y="148.2">IO_L2P_T0_13</text>
<text x="58.7" y="145.6">IO_L3N_T0_DQS_13</text>
<text x="151.4" y="148.2">IO_L21P_T3_DQS_33</text>
<text x="151.4" y="145.6">IO_L21N_T3_DQS_33</text>
<text x="58.7" y="155.8">IO_L1N_T0_13</text>
<text x="58.7" y="153.3">IO_L1P_T0_13</text>
<text x="58.7" y="150.7">IO_L2N_T0_13</text>
<text x="151.4" y="155.8">IO_L23N_T3_33</text>
<text x="151.4" y="150.7">IO_L22N_T3_33</text>
<text x="151.4" y="153.3">IO_L22P_T3_33</text>
<text x="58.7" y="160.9">IO_0_13</text>
<text x="58.7" y="158.3">IO_25_13</text>
<text x="151.4" y="160.9">IO_L24N_T3_33</text>
<text x="151.4" y="158.3">IO_L23P_T3_33</text>
<text x="151.4" y="163.4">IO_L24P_T3_33</text>
</g>
<g font-size="1.3" fill="#a90000">
<text x="53.2" y="35.3">W6</text>
<text x="87.8" y="35.3">AA10</text>
<text x="53.2" y="37.8">W5</text>
<text x="53.4" y="40.4">V7</text>
<text x="88.3" y="37.8">AB3</text>
<text x="89" y="40.4">T5</text>
<text x="145.3" y="40.4">U14</text>
<text x="176.7" y="40.4">AA20</text>
<text x="53.2" y="42.9">W7</text>
<text x="53.2" y="45.5">U6</text>
<text x="88.3" y="45.5">V11</text>
<text x="88.8" y="42.9">U8</text>
<text x="145.3" y="42.9">U21</text>
<text x="145.5" y="45.5">T21</text>
<text x="176.6" y="42.9">AB13</text>
<text x="177.1" y="45.5">U18</text>
<text x="53.2" y="48">U5</text>
<text x="53.4" y="53.1">V4</text>
<text x="53.4" y="50.5">V5</text>
<text x="88.7" y="48">W4</text>
<text x="88.9" y="50.5">Y7</text>
<text x="145.3" y="53.1">W22</text>
<text x="145.3" y="48">U22</text>
<text x="145.5" y="50.5">T22</text>
<text x="177" y="50.5">W14</text>
<text x="177.2" y="48">V21</text>
<text x="177.2" y="53.1">Y17</text>
<text x="53.2" y="58.2">U4</text>
<text x="53.4" y="55.6">T4</text>
<text x="145.3" y="58.2">W21</text>
<text x="145.5" y="55.6">V22</text>
<text x="53.3" y="60.7">R6</text>
<text x="53.4" y="65.8">Y4</text>
<text x="53.4" y="63.2">T6</text>
<text x="145.3" y="60.7">W20</text>
<text x="145.3" y="65.8">U20</text>
<text x="145.5" y="63.2">V20</text>
<text x="52.7" y="70.9">AB7</text>
<text x="52.8" y="68.3">AA4</text>
<text x="145.5" y="70.9">V18</text>
<text x="145.5" y="68.3">V19</text>
<text x="52.7" y="75.9">AB5</text>
<text x="52.7" y="73.4">AB6</text>
<text x="144.8" y="73.4">AB22</text>
<text x="144.9" y="75.9">AA22</text>
<text x="52.7" y="83.6">AB1</text>
<text x="52.7" y="81">AB2</text>
<text x="52.7" y="78.5">AB4</text>
<text x="144.8" y="78.5">AB21</text>
<text x="144.9" y="81">AA21</text>
<text x="145.5" y="83.6">Y21</text>
<text x="52.8" y="88.6">AA6</text>
<text x="52.8" y="86.1">AA7</text>
<text x="144.8" y="88.6">AB20</text>
<text x="145.5" y="86.1">Y20</text>
<text x="53.4" y="93.7">Y5</text>
<text x="53.4" y="91.2">Y6</text>
<text x="144.8" y="91.2">AB19</text>
<text x="144.9" y="93.7">AA19</text>
<text x="52.8" y="101.3">AA9</text>
<text x="53.4" y="98.8">Y8</text>
<text x="53.4" y="96.3">Y9</text>
<text x="144.9" y="98.8">AA18</text>
<text x="145.5" y="101.3">Y18</text>
<text x="145.5" y="96.3">Y19</text>
<text x="52.8" y="106.4">Y11</text>
<text x="52.8" y="103.9">AA8</text>
<text x="145.3" y="106.4">W17</text>
<text x="145.3" y="103.9">W18</text>
<text x="52.1" y="111.5">AB10</text>
<text x="52.8" y="109">Y10</text>
<text x="145.3" y="111.5">W16</text>
<text x="145.5" y="109">Y16</text>
<text x="52.1" y="119.1">AB11</text>
<text x="52.2" y="116.6">AA11</text>
<text x="52.7" y="114">AB9</text>
<text x="145.3" y="116.6">U15</text>
<text x="145.3" y="114">U16</text>
<text x="145.5" y="119.1">V17</text>
<text x="52.1" y="124.2">AB12</text>
<text x="52.2" y="121.7">AA12</text>
<text x="144.8" y="124.2">AB17</text>
<text x="145.3" y="121.7">U17</text>
<text x="52.6" y="126.7">U10</text>
<text x="52.6" y="131.8">U12</text>
<text x="53.2" y="129.3">U9</text>
<text x="144.8" y="129.3">AB16</text>
<text x="144.9" y="131.8">AA16</text>
<text x="144.9" y="126.7">AA17</text>
<text x="52.6" y="134.4">U11</text>
<text x="52.8" y="136.9">V12</text>
<text x="145.5" y="136.9">V14</text>
<text x="145.5" y="134.4">V15</text>
<text x="52.6" y="142">W11</text>
<text x="52.6" y="139.4">W12</text>
<text x="145.3" y="139.4">W13</text>
<text x="145.5" y="142">V13</text>
<text x="52.6" y="144.5">W10</text>
<text x="53.2" y="149.6">W8</text>
<text x="53.4" y="147.1">V8</text>
<text x="144.9" y="149.6">AA14</text>
<text x="145.3" y="147.1">W15</text>
<text x="145.5" y="144.5">Y15</text>
<text x="52.8" y="152.1">V10</text>
<text x="53.4" y="154.7">V9</text>
<text x="144.9" y="154.7">AA13</text>
<text x="145.5" y="152.1">Y14</text>
<text x="53.2" y="157.2">U7</text>
<text x="53.3" y="159.8">R7</text>
<text x="144.8" y="159.8">AB15</text>
<text x="145.5" y="157.2">Y13</text>
<text x="144.8" y="162.3">AB14</text>
</g>
</svg>
